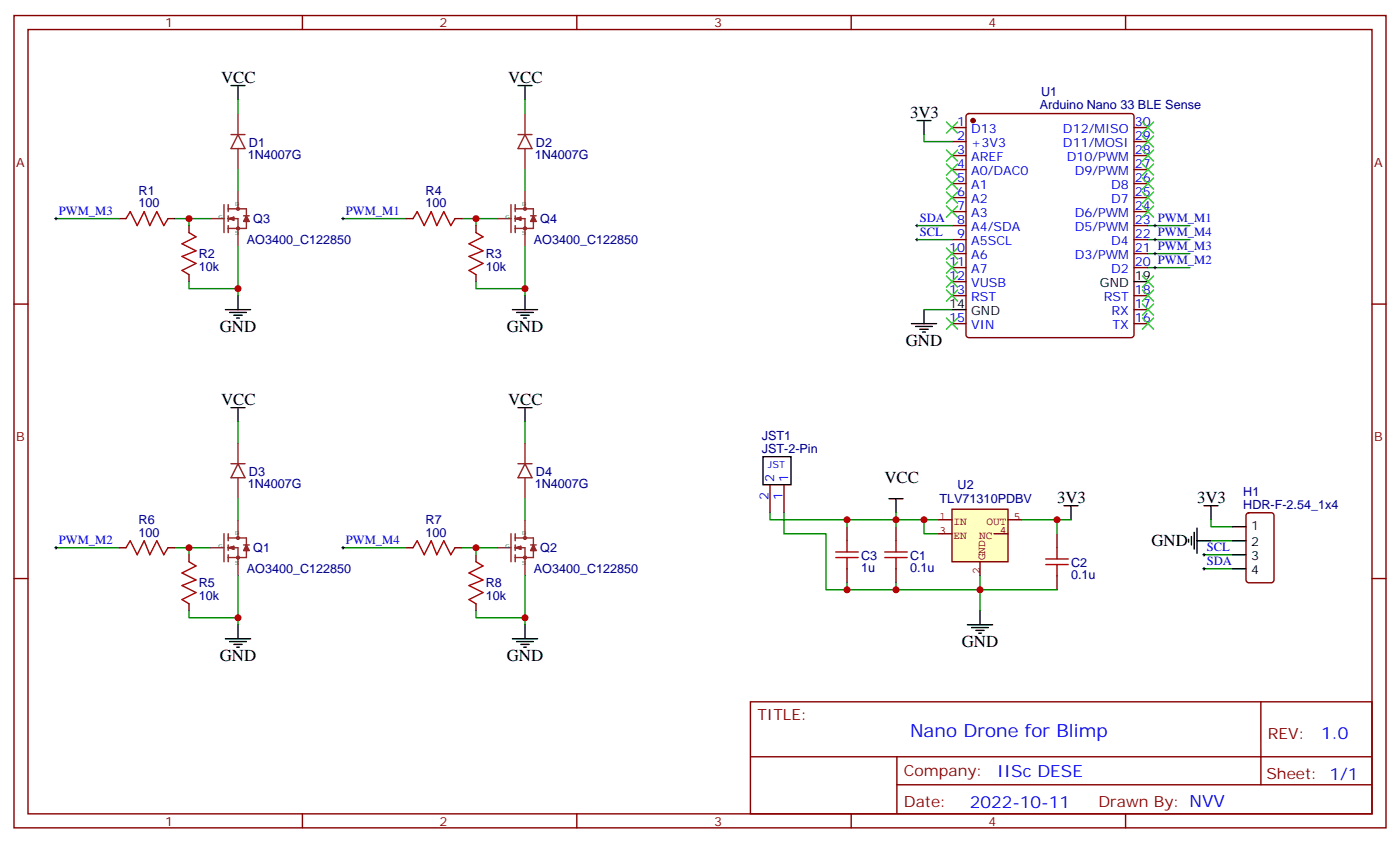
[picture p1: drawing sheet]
<svg xmlns="http://www.w3.org/2000/svg" width="353mm" height="212mm" viewBox="0 0 353 212" stroke-linecap="round" stroke-linejoin="round" font-family="sans-serif">
<g fill="none" stroke="#870000" stroke-width=".35">
<path d="M3.5 3.9h345.7v204.6h-345.7zM7.1 7.4h338.6v197.6h-338.6zM76.2 3.9v3.5M145.3 3.9v3.5M214.5 3.9v3.5M283.6 3.9v3.5M239.9 32.1h3.5M239.9 35.7h3.5M239.9 39.2h3.5M243.7 28.8l.4-.2h40.9a.71 .71 0 0 1 .8 .7l-.1 55.3-.7 .5h-40.9l-.5-.3-.2-.5v-55zM285.8 32.1h3.5M285.8 35.7h3.5"/>
<path d="M285.8 39.2h3.5M30 55.1h1.7M42.3 55.1h1.8M47.6 56.8v1.8M102.3 55.1h1.8M114.7 55.1h1.7M119.9 56.8v1.8M239.9 42.7h3.5M239.9 46.2h3.5M239.9 49.8h3.5M239.9 53.3h3.5M239.9 56.8h3.5"/>
<path d="M285.8 42.7h3.5M285.8 46.2h3.5M285.8 49.8h3.5M285.8 53.3h3.5M285.8 56.8h3.5M3.5 76.6h3.6M47.6 69.2v1.7M119.9 69.2v1.7M239.9 60.4h3.5M239.9 63.9h3.5M239.9 67.4h3.5M239.9 70.9h3.5"/>
<path d="M239.9 74.5h3.5M285.8 60.4h3.5M285.8 63.9h3.5M285.8 67.4h3.5M285.8 74.5h3.5M285.8 78h3.5M345.7 76.6h3.5M239.9 81.5h3.5M285.8 81.5h3.5M30 138h1.7M42.3 138h1.8M47.6 139.7v1.8"/>
<path d="M102.3 138h1.8M114.7 138h1.7M119.9 139.7v1.8M3.5 145.7h3.6M47.6 152.1v1.7M119.9 152.1v1.7M345.7 145.7h3.5M189.1 176.8h156.6v28.2h-156.6zM317.7 176.8v20.9M189.1 190.6h156.5M226 197.7h119.6M226 190.6v14.1"/>
<path d="M76.2 205v3.5M145.3 205v3.5M214.5 205v3.5M283.6 205v3.5"/>
</g>
<g fill="none" stroke="#8c2424" stroke-width=".35">
<path d="M58.2 33.9h3.5M60 28.6v5.3M60 37.4v5.3M60 33.9l1.7 3.5h-3.5zM130.5 33.9h3.6M132.3 28.6v5.3M132.3 37.4v5.3M132.3 33.9l1.8 3.5h-3.6zM52.9 55.1h3.5M56.4 51.5v7.1M57.5 52.6h4.6v2.5M57.5 55.1h2.5v7"/>
<path d="M57.5 51.5v1.8M57.5 54.4v1.4M57.5 56.8v1.8M57.5 55.1l1.4 .3M58.2 55.1l.7 .3M58.9 54.7v.7M58.9 54.7l-1.4 .4M58.9 54.7l-1 .4 1 .3M60 48v4.6M61.4 54.4h1.4M62.1 55.4v2.1h-4.6M62.1 54.4l.7 1.4h-1.4z"/>
<path d="M62.1 55.1l.3 .7M62.1 55.1l-.4 .7M62.1 55.1l.3 .3M62.1 55.1l-.4 .3M125.2 55.1h3.6M128.8 51.5v7.1M129.8 52.6h4.6v2.5M129.8 55.1h2.5v7M129.8 51.5v1.8M129.8 54.4v1.4M129.8 56.8v1.8M129.8 55.1l1.4 .3"/>
<path d="M130.5 55.1l.7 .3M131.2 54.7v.7M131.2 54.7l-1.4 .4M131.2 54.7l-1 .4 1 .3M132.3 48v4.6M133.7 54.4h1.4M134.4 55.4v2.1h-4.6M134.4 54.4l.7 1.4h-1.4zM134.4 55.1l.4 .7M134.4 55.1l-.3 .7M134.4 55.1l.4 .3M134.4 55.1l-.3 .3"/>
<path d="M58.2 116.8h3.5M60 111.5v5.3M60 116.8l1.7 3.5h-3.5zM130.5 116.8h3.6M132.3 111.5v5.3M132.3 116.8l1.8 3.5h-3.6zM52.9 138h3.5M56.4 134.4v7.1M57.5 135.5h4.6v2.5M57.5 138h2.5v7M57.5 134.4v1.8M57.5 137.3v1.4"/>
<path d="M57.5 139.7v1.8M57.5 138l1.4 .3M58.2 138l.7 .3M58.9 137.6l-1.4 .4M58.9 137.6v.7M58.9 137.6l-1 .4 1 .3M60 120.3v5.3M60 130.9v4.6M61.4 137.3h1.4M62.1 138.3v2.1h-4.6M62.1 137.3l.7 1.4h-1.4zM62.1 138l.3 .7"/>
<path d="M62.1 138l-.4 .7M62.1 138l.3 .3M62.1 138l-.4 .3M125.2 138h3.6M128.8 134.4v7.1M129.8 135.5h4.6v2.5M129.8 138h2.5v7M129.8 134.4v1.8M129.8 137.3v1.4M129.8 139.7v1.8M129.8 138l1.4 .3M130.5 138l.7 .3"/>
<path d="M131.2 137.6l-1.4 .4M131.2 137.6v.7M131.2 137.6l-1 .4 1 .3M132.3 120.3v5.3M132.3 130.9v4.6M133.7 137.3h1.4M134.4 138.3v2.1h-4.6M134.4 137.3l.7 1.4h-1.4zM134.4 138l.4 .7M134.4 138l-.3 .7M134.4 138l.4 .3M134.4 138l-.3 .3"/>
<circle cx="60" cy="57.5" r=".35"/>
<circle cx="60" cy="52.6" r=".35"/>
<circle cx="132.3" cy="57.5" r=".35"/>
<circle cx="132.3" cy="52.6" r=".35"/>
<circle cx="60" cy="135.5" r=".35"/>
<circle cx="132.3" cy="135.5" r=".35"/>
<circle cx="60" cy="140.4" r=".35"/>
<circle cx="132.3" cy="140.4" r=".35"/>
</g>
<g fill="none" stroke="#008700" stroke-width=".35">
<path d="M60 25.1v3.5M132.3 25.1v3.5M14.1 55.1h15.9M44.1 55.1h8.8M47.6 55.1v1.7M60 42.7v5.3M86.4 55.1h15.9M116.4 55.1h8.8M119.9 55.1v1.7M132.3 42.7v5.3M47.6 70.9v1.8h12.4M60 62.1v12.4"/>
<path d="M119.9 70.9v1.8h12.4M132.3 62.1v12.4M60 106.2v5.3M132.3 106.2v5.3M14.1 138h15.9M44.1 138h8.8M47.6 138v1.7M60 125.6v5.3M86.4 138h15.9M116.4 138h8.8M119.9 138v1.7M132.3 125.6v5.3"/>
<path d="M47.6 153.8v1.8h12.4M60 145v12.4M119.9 153.8v1.8h12.4M132.3 145v12.4"/>
</g>
<g fill="none" stroke="#000" stroke-width=".35">
<path d="M58.2 21.6h3.5M60 21.6v3.5M130.5 21.6h3.6M132.3 21.6v3.5M56.8 78h6.3M57.9 78.7h4.2M58.9 79.4h2.1M60 74.5v3.5M129.1 78h6.4M130.2 78.7h4.2M131.2 79.4h2.1M132.3 74.5v3.5"/>
<path d="M239.9 78h3.5M285.8 70.9h3.5M59.6 80.1h.7M131.9 80.1h.7M58.2 102.7h3.5M60 102.7v3.5M130.5 102.7h3.6M132.3 102.7v3.5M60 157.4v3.5M132.3 157.4v3.5M56.8 160.9h6.3M57.9 161.6h4.2"/>
<path d="M58.9 162.3h2.1M59.6 163h.7M129.1 160.9h6.4M130.2 161.6h4.2M131.2 162.3h2.1M131.9 163h.7"/>
</g>
<path d="M31.7 55.1l1.1-1.8 1.8 3.5 1.7-3.5 1.4 3.5 1.8-3.5 1.8 3.5 1-1.7M47.6 58.6l1.8 1.1-3.5 1.7 3.5 1.8-3.5 1.4 3.5 1.8-3.5 1.7 1.7 1.1M104.1 55.1l1-1.8 1.8 3.5 1.8-3.5 1.4 3.5 1.7-3.5 1.8 3.5 1.1-1.7M119.9 58.6l1.8 1.1-3.5 1.7 3.5 1.8-3.5 1.4 3.5 1.8-3.5 1.7 1.7 1.1M31.7 138l1.1-1.8 1.8 3.5 1.7-3.5 1.4 3.5 1.8-3.5 1.8 3.5 1-1.7M104.1 138l1-1.8 1.8 3.5 1.8-3.5 1.4 3.5 1.7-3.5 1.8 3.5 1.1-1.7M47.6 141.5l1.8 1.1-3.5 1.7 3.5 1.8-3.5 1.4 3.5 1.8-3.5 1.7 1.7 1.1M119.9 141.5l1.8 1.1-3.5 1.7 3.5 1.8-3.5 1.4 3.5 1.8-3.5 1.7 1.7 1.1" fill="none" stroke="#a10000" stroke-width=".35"/>
<circle cx="245.2" cy="30.4" r=".53" fill="#870000" stroke="#870000" stroke-width=".35"/>
<path d="M239.9 128.3h14.1v13.2h-14.1z" fill="#ffffc2" stroke="#850000" stroke-width=".35"/>
<path d="M236.4 130.9h3.5M236.4 134.4h3.5M250.5 134.4h3.5M254 130.9h3.5M246.9 141.5v3.5" fill="none" stroke="#850000" stroke-width=".35"/>
<path d="M194 122.1v7.1M197.6 122.1v7.1M213.4 132.7v3.5M225.8 132.7v3.5M266.3 134.4v3.6M314.2 129.4l.5-.2h5.6a.71 .71 0 0 1 .7 .7v16.5l-.7 .4h-5.6l-.5-.2-.2-.5v-16.2zM213.4 143.3v3.5M225.8 143.3v3.5M266.3 145v3.6" fill="none" stroke="#870000" stroke-width=".35"/>
<g fill="none" stroke="#000" stroke-width=".35">
<path d="M231.1 30.4h3.5M232.8 30.4v3.5M232.8 78v3.5M229.7 81.5h6.3M230.7 82.2h4.2M231.8 82.9h2.1M232.5 83.6h.7M192.3 115h7v7.1h-7zM224 125.6h3.5M225.8 125.6v3.6M268.1 127.4h3.5M269.9 127.4v3.5"/>
<path d="M299.5 135.9v.7M300.2 135.1v2.2M300.9 134.1v4.2M301.6 136.2h3.6M301.6 133v6.4M303.4 127.4h3.5M305.2 127.4v3.5M310.4 132.7h3.6M310.4 136.2h3.6M310.4 139.7h3.6M243.8 157.4h6.3M244.8 158.1h4.3"/>
<path d="M245.9 158.8h2.1M246.6 159.5h.7M246.9 153.8v3.6M310.4 143.3h3.6"/>
</g>
<g fill="none" stroke="#008700" stroke-width=".35">
<path d="M232.8 33.9v1.8h7.1M231.1 56.8h8.8M289.3 56.8h10.6M231.1 60.4h8.8M232.8 78h7.1M289.3 67.4h10.6M289.3 63.9h10.6M289.3 60.4h10.6M194 129.2v1.7h31.8v1.8M197.6 129.2v5.2h10.5v14.2h38.8v-3.6M213.4 130.9v1.8M225.8 129.2v1.7h10.6"/>
<path d="M232.8 130.9v3.5h3.6M257.5 130.9h12.4M266.3 130.9v3.5M303.4 139.7h7M305.2 130.9v1.8h5.2M305.2 136.2h5.2M213.4 146.8v1.8M225.8 146.8v1.8M266.3 148.6h-19.4v5.2M303.4 143.3h7"/>
</g>
<path d="M210.6 139h5.7M213.4 136.2v2.8M223 139h5.6M225.8 136.2v2.8M266.3 138v2.8M210.6 140.4h5.7M213.4 140.4v2.9M223 140.4h5.6M225.8 140.4v2.9M263.5 142.2h5.7M263.5 140.8h5.7M266.3 142.2v2.8" fill="none" stroke="#a10000" stroke-width=".35"/>
<g fill="none" stroke="#000" stroke-width=".25">
<path d="M13.8 55.1h.7M14.1 54.7v.7M86.1 55.1h.7M86.4 54.7v.7M230.7 56.8h.7M231.1 56.5v.7M290.7 56.8h.7M291 56.5v.7M230.7 60.4h.7M231.1 60v.7M290.7 67.4h.7M290.7 63.9h.7"/>
<path d="M290.7 60.4h.7M291 60v.7M291 63.5v.7M291 67.1v.7M13.8 138h.7M14.1 137.6v.7M86.1 138h.7M86.4 137.6v.7M303 139.7h.7M303.4 139.4v.7M303 143.3h.7M303.4 142.9v.7"/>
</g>
<g fill="none" stroke="#3c3" stroke-width=".35">
<path d="M238.5 37.8l2.8 2.8M238.5 30.7l2.8 2.8M241.3 37.8l-2.8 2.8M241.3 30.7l-2.8 2.8M287.9 30.7l2.8 2.8M287.9 34.3l2.8 2.8M287.9 37.8l2.8 2.8M290.7 30.7l-2.8 2.8M290.7 34.3l-2.8 2.8M290.7 37.8l-2.8 2.8M238.5 51.9l2.8 2.8M238.5 48.4l2.8 2.8"/>
<path d="M238.5 44.8l2.8 2.9M238.5 41.3l2.8 2.8M241.3 51.9l-2.8 2.8M241.3 48.4l-2.8 2.8M241.3 44.8l-2.8 2.9M241.3 41.3l-2.8 2.8M287.9 44.8l2.8 2.9M287.9 41.3l2.8 2.8M287.9 48.4l2.8 2.8M287.9 51.9l2.8 2.8M290.7 44.8l-2.8 2.9M290.7 41.3l-2.8 2.8"/>
<path d="M290.7 48.4l-2.8 2.8M290.7 51.9l-2.8 2.8M238.5 73.1l2.8 2.8M238.5 69.5l2.8 2.9M238.5 66l2.8 2.8M238.5 62.5l2.8 2.8M241.3 73.1l-2.8 2.8M241.3 69.5l-2.8 2.9M241.3 66l-2.8 2.8M241.3 62.5l-2.8 2.8M287.9 69.5l2.8 2.9M287.9 73.1l2.8 2.8"/>
<path d="M287.9 76.6l2.8 2.8M290.7 69.5l-2.8 2.9M290.7 73.1l-2.8 2.8M290.7 76.6l-2.8 2.8M238.5 80.1l2.8 2.8M241.3 80.1l-2.8 2.8M287.9 80.1l2.8 2.8M290.7 80.1l-2.8 2.8"/>
</g>
<g fill="#c00">
<circle cx="47.6" cy="55.1" r=".88"/>
<circle cx="60" cy="72.7" r=".88"/>
<circle cx="119.9" cy="55.1" r=".88"/>
<circle cx="132.3" cy="72.7" r=".88"/>
<circle cx="47.6" cy="138" r=".88"/>
<circle cx="60" cy="155.6" r=".88"/>
<circle cx="119.9" cy="138" r=".88"/>
<circle cx="132.3" cy="155.6" r=".88"/>
<circle cx="225.8" cy="130.9" r=".88"/>
<circle cx="232.8" cy="130.9" r=".88"/>
<circle cx="266.3" cy="130.9" r=".88"/>
<circle cx="246.9" cy="148.6" r=".88"/>
<circle cx="225.8" cy="148.6" r=".88"/>
<circle cx="213.4" cy="130.9" r=".88"/>
<circle cx="213.4" cy="148.6" r=".88"/>
</g>
<text font-size="4.6" fill="#00f" x="229.3" y="185.6">Nano Drone for Blimp</text>
<g font-size="4.2">
<text x="55.7" y="20.8">VCC</text>
<text x="128.1" y="20.8">VCC</text>
<text x="229.3" y="29.7">3V3</text>
<text x="55.4" y="83.6">GND</text>
<text x="127.7" y="83.6">GND</text>
<text x="228.2" y="87.2">GND</text>
<text x="55.7" y="102">VCC</text>
<text x="128.1" y="102">VCC</text>
<text x="222.8" y="121.8">VCC</text>
<text x="266.3" y="126.7">3V3</text>
<text x="301.6" y="126.7">3V3</text>
<text x="290.2" y="137.6">GND</text>
<text x="55.4" y="166.5">GND</text>
<text x="127.7" y="166.5">GND</text>
<text x="242.4" y="163">GND</text>
</g>
<g font-size="4.2" fill="#00f">
<text x="332.9" y="186">1.0</text>
<text x="251.3" y="195.6">IISc DESE</text>
<text x="244.3" y="203.4">2022-10-11</text>
</g>
<g font-size="3.9" fill="#800">
<text x="190.9" y="181.4">TITLE:</text>
<text x="319.5" y="186">REV:</text>
<text x="227.8" y="195.6">Company:</text>
<text x="319.1" y="196.2">Sheet: 1/1</text>
<text x="227.8" y="203.2">Date:</text>
<text x="276.8" y="203.3">Drawn By: NVV</text>
</g>
<g font-size="3.2" fill="#800">
<text x="41.6" y="6.9">1</text>
<text x="110.8" y="6.9">2</text>
<text x="179.9" y="6.9">3</text>
<text x="249.1" y="6.9">4</text>
<text x="4.1" y="42">A</text>
<text x="346.3" y="42">A</text>
<text x="4.1" y="111.2">B</text>
<text x="346.3" y="111.2">B</text>
<text x="41.6" y="208">1</text>
<text x="110.8" y="208">2</text>
<text x="179.9" y="208">3</text>
<text x="249.1" y="208">4</text>
</g>
<g font-size="3.2" fill="#000080">
<text x="262" y="27.3">Arduino Nano 33 BLE Sense</text>
<text x="262.3" y="24.3">U1</text>
<text x="62.4" y="40">1N4007G</text>
<text x="62.7" y="36.9">D1</text>
<text x="134.8" y="40">1N4007G</text>
<text x="135" y="36.9">D2</text>
<text x="34.9" y="52.2">100</text>
<text x="34.9" y="49.1">R1</text>
<text x="107.3" y="52.2">100</text>
<text x="107.3" y="49.1">R4</text>
<text x="63.8" y="56.2">Q3</text>
<text x="136.1" y="56.2">Q4</text>
<text x="50.1" y="65">R2</text>
<text x="62.2" y="61.5">AO3400_C122850</text>
<text x="122.4" y="65">R3</text>
<text x="134.5" y="61.5">AO3400_C122850</text>
<text x="50.1" y="68.2">10k</text>
<text x="122.4" y="68.2">10k</text>
<text x="191.9" y="114">JST-2-Pin</text>
<text x="191.9" y="110.9">JST1</text>
<text x="62.7" y="119.8">D3</text>
<text x="135" y="119.8">D4</text>
<text x="62.4" y="122.9">1N4007G</text>
<text x="134.8" y="122.9">1N4007G</text>
<text x="241.3" y="123.2">U2</text>
<text x="313.3" y="125">H1</text>
<text x="34.9" y="132">R6</text>
<text x="107.3" y="132">R7</text>
<text x="236.7" y="126.8">TLV71310PDBV</text>
<text x="313.3" y="128.1">HDR-F-2.54_1x4</text>
<text x="34.9" y="135.1">100</text>
<text x="107.3" y="135.1">100</text>
<text x="63.8" y="139.1">Q1</text>
<text x="136.1" y="139.1">Q2</text>
<text x="217" y="140.9">C3</text>
<text x="229.3" y="140.9">C1</text>
<text x="269.9" y="142.7">C2</text>
<text x="50.1" y="147.9">R5</text>
<text x="62.2" y="144.4">AO3400_C122850</text>
<text x="122.4" y="147.9">R8</text>
<text x="134.5" y="144.4">AO3400_C122850</text>
<text x="217" y="144">1u</text>
<text x="229.3" y="144">0.1u</text>
<text x="269.9" y="145.8">0.1u</text>
<text x="50.1" y="151.1">10k</text>
<text x="122.4" y="151.1">10k</text>
</g>
<g font-size="3.2" fill="#00f">
<text x="241.2" y="31.8">1</text>
<text x="241.2" y="35.3">2</text>
<text x="244.7" y="33.5">D13</text>
<text x="267.9" y="33.5">D12/MISO</text>
<text x="285.9" y="35.3">29</text>
<text x="285.9" y="31.8">30</text>
<text x="241.2" y="38.8">3</text>
<text x="244.7" y="37.1">+3V3</text>
<text x="244.7" y="40.6">AREF</text>
<text x="267.9" y="37.1">D11/MOSI</text>
<text x="268.8" y="40.6">D10/PWM</text>
<text x="285.9" y="38.8">28</text>
<text x="241.2" y="42.4">4</text>
<text x="241.2" y="45.9">5</text>
<text x="244.7" y="44.1">A0/DAC0</text>
<text x="244.7" y="47.7">A1</text>
<text x="270.8" y="44.1">D9/PWM</text>
<text x="280" y="47.7">D8</text>
<text x="285.9" y="45.9">26</text>
<text x="285.9" y="42.4">27</text>
<text x="241.2" y="49.4">6</text>
<text x="241.2" y="53">7</text>
<text x="244.7" y="51.2">A2</text>
<text x="280" y="51.2">D7</text>
<text x="285.9" y="53">24</text>
<text x="285.9" y="49.4">25</text>
<text x="14.8" y="54.2">PWM_M3</text>
<text x="87.1" y="54.2">PWM_M1</text>
<text x="231.8" y="59.5">SCL</text>
<text x="231.8" y="56">SDA</text>
<text x="241.2" y="56.5">8</text>
<text x="244.7" y="54.7">A3</text>
<text x="244.7" y="58.2">A4/SDA</text>
<text x="270.8" y="58.2">D5/PWM</text>
<text x="270.8" y="54.7">D6/PWM</text>
<text x="285.9" y="56.5">23 PWM_M1</text>
<text x="239.2" y="63.5">10</text>
<text x="241.2" y="60">9</text>
<text x="244.7" y="61.8">A5SCL</text>
<text x="244.7" y="65.3">A6</text>
<text x="270.8" y="65.3">D3/PWM</text>
<text x="280" y="61.8">D4</text>
<text x="285.9" y="63.5">21 PWM_M3</text>
<text x="285.9" y="60">22 PWM_M4</text>
<text x="239.2" y="67.1">11</text>
<text x="239.2" y="70.6">12</text>
<text x="244.7" y="68.8">A7</text>
<text x="280" y="68.8">D2</text>
<text x="285.9" y="67.1">20 PWM_M2</text>
<text x="239.2" y="74.1">13</text>
<text x="244.7" y="72.4">VUSB</text>
<text x="244.7" y="75.9">RST</text>
<text x="278.1" y="75.9">RST</text>
<text x="285.9" y="77.6">17</text>
<text x="285.9" y="74.1">18</text>
<text x="239.2" y="81.2">15</text>
<text x="244.7" y="82.9">VIN</text>
<text x="280.1" y="79.4">RX</text>
<text x="280.3" y="82.9">TX</text>
<text x="285.9" y="81.2">16</text>
<text x="193.7" y="125.9" transform="rotate(-90 193.7 125.9)">2</text>
<text x="195.1" y="121.4" transform="rotate(-90 195.1 121.4)">2</text>
<text x="197.2" y="125.9" transform="rotate(-90 197.2 125.9)">1</text>
<text x="198.6" y="121.4" transform="rotate(-90 198.6 121.4)">1</text>
<text x="14.8" y="137.1">PWM_M2</text>
<text x="87.1" y="137.1">PWM_M4</text>
<text x="304.1" y="138.9">SCL</text>
<text x="304.1" y="142.4">SDA</text>
</g>
<g font-size="3.2">
<text x="285.9" y="70.6">19</text>
<text x="239.2" y="77.6">14</text>
<text x="277.2" y="72.4">GND</text>
<text x="244.7" y="79.4">GND</text>
<text x="315.3" y="133.4">1</text>
<text x="315.3" y="137.6">2</text>
<text x="315.3" y="141.1">3</text>
<text x="315.3" y="144.7">4</text>
</g>
<g font-size="2.8" fill="#840000">
<text x="236.7" y="130.9">1</text>
<text x="255.5" y="130.9">5</text>
<text x="236.7" y="134.4">3</text>
<text x="240.2" y="132.2">IN</text>
<text x="240.2" y="135.8">EN</text>
<text x="246.7" y="135.8">NC</text>
<text x="248.6" y="132.2">OUT</text>
<text x="252" y="134.4">4</text>
<text x="248.3" y="141.1" transform="rotate(-90 248.3 141.1)">GND</text>
<text x="246.9" y="144.7" transform="rotate(-90 246.9 144.7)">2</text>
</g>
<text font-size="2.5" fill="#00f" x="193.5" y="117.8">JST</text>
<g font-size="1.4" fill="#238d23">
<text x="59.3" y="51.9">D</text>
<text x="131.6" y="51.9">D</text>
<text x="55" y="55.1">G</text>
<text x="59.3" y="59.3">S</text>
<text x="127.4" y="55.1">G</text>
<text x="131.6" y="59.3">S</text>
<text x="55" y="138">G</text>
<text x="59.3" y="134.8">D</text>
<text x="127.4" y="138">G</text>
<text x="131.6" y="134.8">D</text>
<text x="59.3" y="142.2">S</text>
<text x="131.6" y="142.2">S</text>
</g>
</svg>
